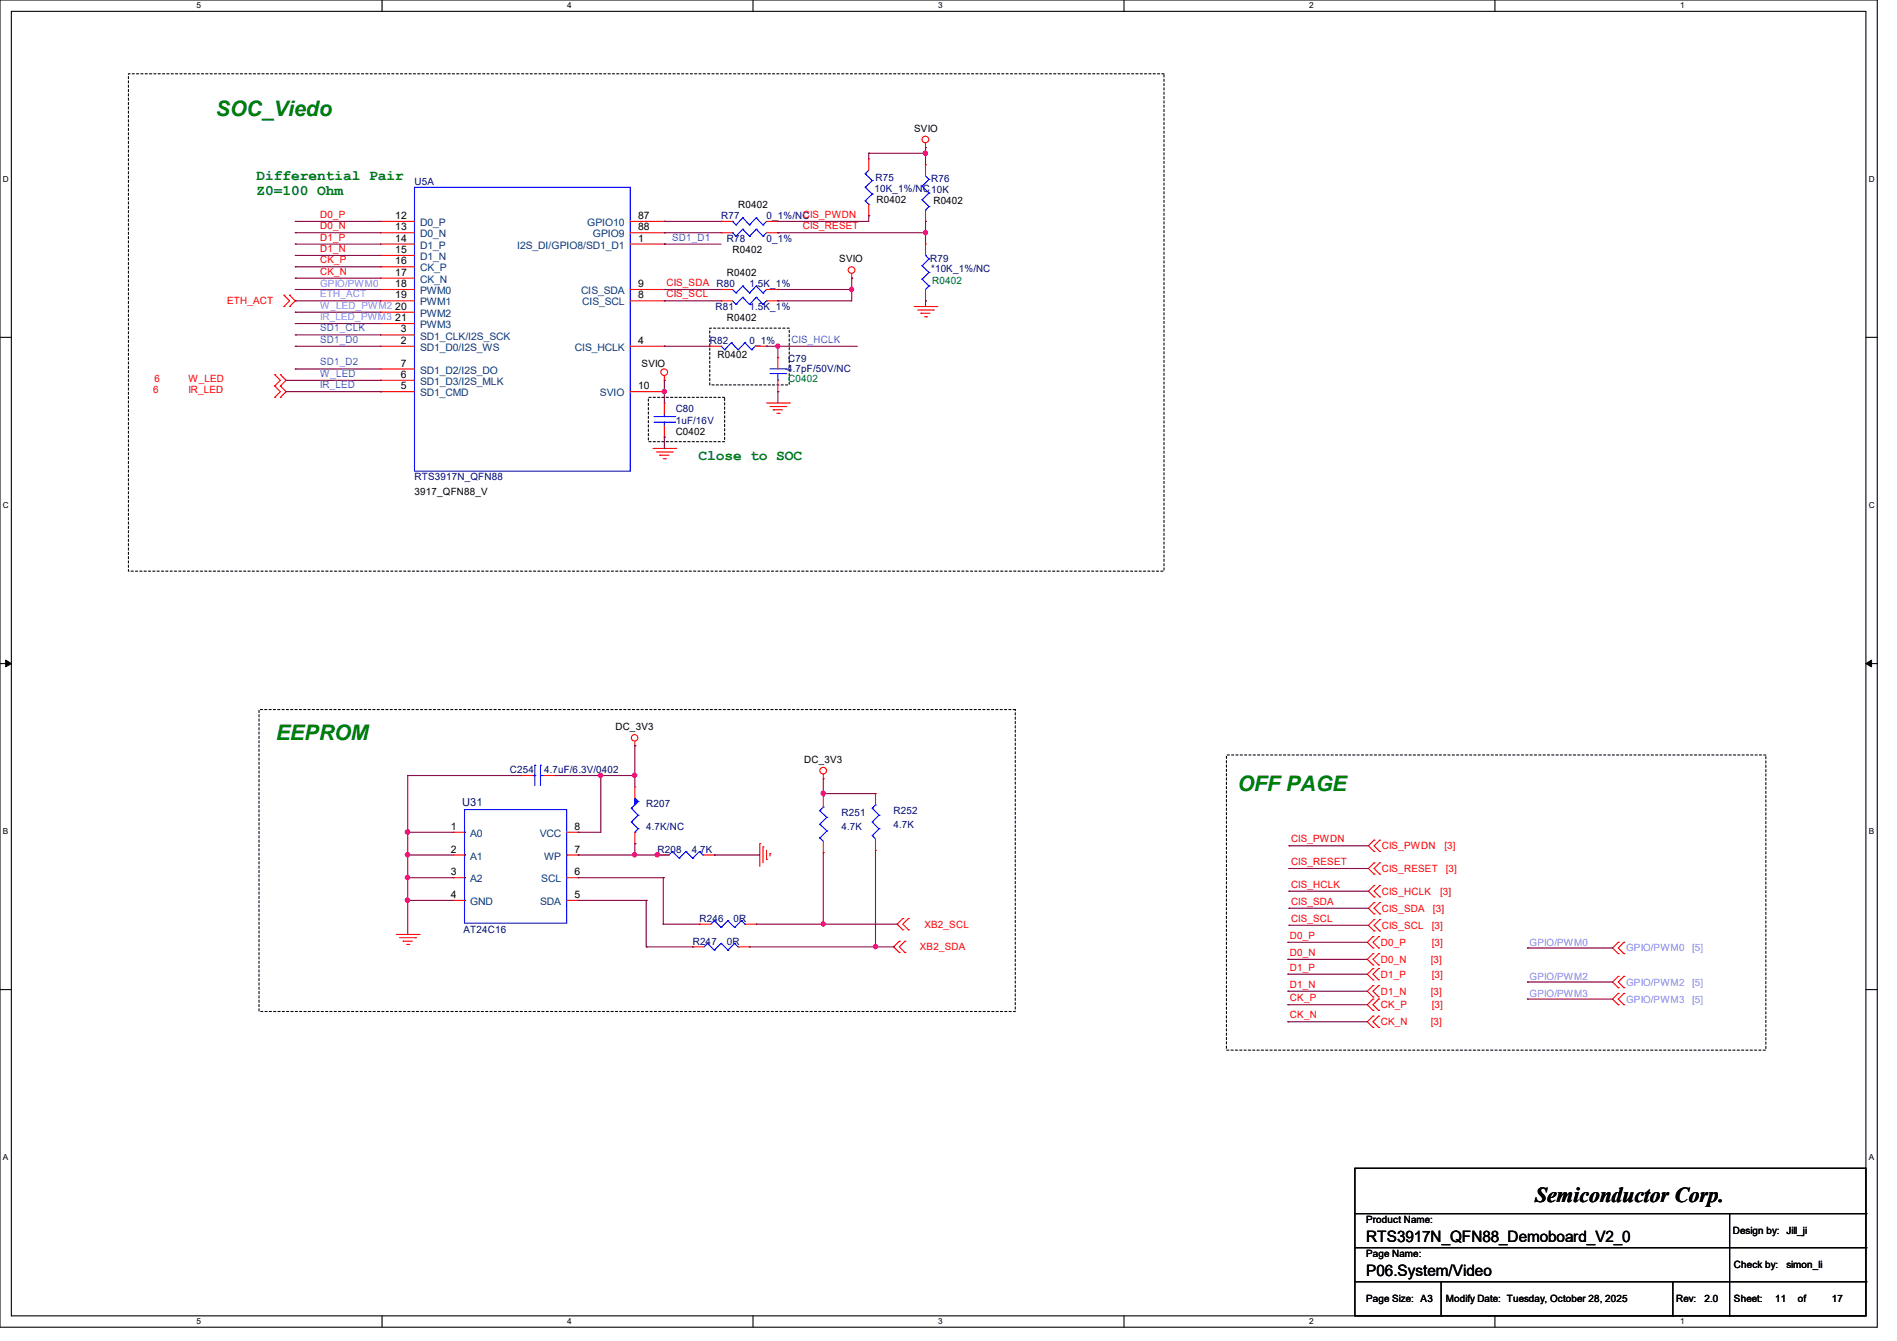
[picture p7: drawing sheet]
<svg xmlns="http://www.w3.org/2000/svg" width="297mm" height="210mm" viewBox="0 0 297 210" stroke-linecap="round" stroke-linejoin="round" font-family="sans-serif">
<path d="M0 0h293.9v207.9h-293.9zM1.8 1.8h290.3v204.3h-290.3z" fill="none" stroke="#000" stroke-width=".17"/>
<g fill="#fff">
<path d="M30.8 .2h.7v1.4h-.7z"/>
<path d="M30.8 206.2h.7v1.4h-.7z"/>
</g>
<path d="M59.8 0v1.8M59.8 206.1v1.8" fill="none" stroke="#000" stroke-width=".17"/>
<g fill="#fff">
<path d="M88.8 .2h.7v1.4h-.7z"/>
<path d="M88.8 206.2h.7v1.4h-.7z"/>
</g>
<path d="M117.9 0v1.8M117.9 206.1v1.8" fill="none" stroke="#000" stroke-width=".17"/>
<g fill="#fff">
<path d="M146.9 .2h.7v1.4h-.7z"/>
<path d="M146.9 206.2h.7v1.4h-.7z"/>
</g>
<path d="M176 0v1.8M176 206.1v1.8" fill="none" stroke="#000" stroke-width=".17"/>
<g fill="#fff">
<path d="M205 .2h.7v1.4h-.7z"/>
<path d="M205 206.2h.7v1.4h-.7z"/>
</g>
<path d="M234.1 0v1.8M234.1 206.1v1.8" fill="none" stroke="#000" stroke-width=".17"/>
<g fill="#fff">
<path d="M263.1 .2h.6v1.4h-.6z"/>
<path d="M263.1 206.2h.6v1.4h-.6z"/>
<path d="M.5 27.3h.9v1.4h-.9z"/>
<path d="M292.6 27.3h.9v1.4h-.9z"/>
<path d="M.5 78.4h.9v1.4h-.9z"/>
<path d="M292.6 78.4h.9v1.4h-.9z"/>
</g>
<path d="M0 52.8h1.8M292.1 52.8h1.8" fill="none" stroke="#000" stroke-width=".17"/>
<g fill="#fff">
<path d="M.5 129.5h.8v1.4h-.8z"/>
<path d="M292.6 129.5h.8v1.4h-.8z"/>
</g>
<path d="M0 103.9h1.8M292.1 103.9h1.8" fill="none" stroke="#000" stroke-width=".17"/>
<path d="M.9 103.4l.9 .5-.9 .5zM292.1 103.9l.9-.5v1z" fill="#000" stroke="#000" stroke-width=".16"/>
<g fill="#fff">
<path d="M.5 180.5h.8v1.4h-.8z"/>
<path d="M292.6 180.5h.8v1.4h-.8z"/>
</g>
<g fill="none" stroke="#000" stroke-width=".17">
<path d="M0 155h1.8M292.1 155h1.8M212.1 183h80v23.1h-80zM212.1 195.4h80M212.1 190.1h80M270.8 190.1v16M292.1 195.4h.1M292.1 190.1h.1M212.1 200.7h80M225.6 206.1h.1M225.6 200.7v5.4M261.9 206.1h.1"/>
<path d="M261.9 200.7v5.4M270.8 206.1h.1M292.1 200.7h.1"/>
</g>
<path d="M20.1 11.6h162.1v77.9h-162.1zM111.1 51.4h12.5v8.9h-12.5zM101.5 62.2h12v7h-12zM40.6 111.1h118.4v47.3h-118.4zM192 118.2h84.5v46.3h-84.5z" fill="none" stroke="#000" stroke-width=".17" stroke-dasharray=".3"/>
<g fill="none" stroke="#f00" stroke-width=".17">
<path d="M59.6 36.4h.1M59.6 38.2h.1M59.6 34.7h.1M59.6 34.7h5.3M59.6 38.2h5.3M59.6 36.4h5.3M98.7 34.7h5.3M98.7 38.2h5.3M98.7 36.4h5.3M104 38.2h.1M104 34.7h.1M104 36.4h.1"/>
<path d="M112.9 34.7h.1M112.9 36.4h.1M112.9 34.7h1.8M112.9 36.4h1.8M120 34.7h1.8M120 36.4h1.8M121.8 34.7h.1M121.8 36.4h.1M136 24.9h.1M136 33.8h.1M136 24.9v1.8M136 32v1.8"/>
<path d="M144.9 23.1h.1M144.9 38.2h.1M144.9 25.8h.1M144.9 34.7h.1M144.9 22.4v.7M144.9 25.8v1.8M144.9 32.9v1.8M144.9 38.2v1.8M43 58.7h.1M43 58.7l.9 .9-.9 .9M43.9 58.7h.1M43.9 58.7l.9 .9-.9 .9"/>
<path d="M44.4 48h.1M44.4 46.2h.1M44.4 46.2l.9 .9-.9 .9M45.3 46.2h.1M45.3 48h.1M45.3 46.2l.9 .9-.9 .9M59.6 59.6h.1M59.6 54.2h.1M59.6 52.5h.1M59.6 57.8h.1M59.6 40h.1M59.6 41.8h.1"/>
<path d="M59.6 43.6h.1M59.6 45.3h.1M59.6 47.1h.1M59.6 48.9h.1M59.6 50.7h.1M59.6 47.1h5.3M59.6 45.3h5.3M59.6 59.6h5.3M59.6 54.2h5.3M59.6 52.5h5.3M59.6 57.8h5.3M59.6 40h5.3"/>
<path d="M59.6 41.8h5.3M59.6 43.6h5.3M59.6 48.9h5.3M59.6 50.7h5.3M98.7 47.1h5.3M98.7 45.3h5.3M98.7 54.2h5.3M104 59.6h.1M104 54.2h.1M104 45.3h.1M104 47.1h.1M104 58.8v.8"/>
<path d="M111.1 54.2h.1M111.1 54.2h1.8M112.9 47.1h.1M112.9 45.3h.1M112.9 47.1h1.8M112.9 45.3h1.8M118.2 54.2h1.8M120 54.2h.1M120 47.1h1.8M120 45.3h1.8M121.8 47.1h.1M121.8 45.3h.1"/>
<path d="M121.8 56h.1M121.8 56v1.8M121.8 59.6v1.7M133.3 43.6h.1M133.3 42.8v.8M143.1 48h3.6M143.7 48.6h2.4M144.2 49.1h.1M144.2 49.1h1.4M144.7 49.6h.4M144.9 47.1h.1M144.9 45.3v1.8"/>
<path d="M145.1 49.6h.1M146.1 48.6h.1M146.7 48h.1M43 60.5h.1M43 62.2h.1M43 60.5l.9 .8-.9 .9M43.9 60.5h.1M43.9 62.2h.1M43.9 60.5l.9 .8-.9 .9M59.6 61.3h.1M59.6 61.3h5.3M98.7 61.3h5.3"/>
<path d="M102.2 70.2h3.6M102.8 70.8h2.4M103.3 71.3h.1M103.3 71.3h1.4M103.8 71.8h.4M104 61.3h.1M104 63.1h.1M104 68.5h.1M104 63.1v1.8M104 66.7v1.8M104.2 71.8h.1M105.2 70.8h.1"/>
<path d="M105.8 70.2h.1M120 63.1h3.6M120.6 63.7h2.4M121.1 64.2h.1M121.1 64.2h1.4M121.6 64.7h.4M121.8 61.3h.1M122 64.7h.1M123 63.7h.1M123.6 63.1h.1M99.4 116.8h.1M99.4 116.1v.7"/>
<path d="M71 130.3h.1M71 133.9h.1M71 137.5h.1M71 133.9h1.7M71 130.3h1.7M71 137.5h1.7M81.6 121.5h.1M81.6 121.5h1.8M85.2 121.5h1.8M87 121.5h.1M88.7 133.9h1.8M88.7 130.3h1.8"/>
<path d="M88.7 137.5h1.8M90.5 137.5h.1M90.5 133.9h.1M90.5 130.3h.1M99.4 123.2h.1M99.4 132.1h.1M99.4 123.2v1.8M99.4 130.3v1.8M103 133.9h.1M103 133.9h1.7M110.1 133.9h1.7M111.8 133.9h.1"/>
<path d="M119 132.1h.1M119 132.1v3.6M119.5 132.6h.1M119.5 132.6v2.5M120 134.6h.1M120 133.2v1.4M120.6 133.7h.1M120.6 133.7v.4M128.9 122h.1M128.9 133.5h.1M128.9 124.6h.1M128.9 121.2v.8"/>
<path d="M128.9 124.6v1.8M128.9 131.7v1.8M137.1 133.2h.1M137.1 124.3h.1M137.1 124.3v1.8M137.1 131.4v1.8M215.1 131.6h.1M215.1 133.3h.1M215.1 135.1h.1M215.1 136.9h.1M215.1 138.7h.1M215.1 131.6l-.9 .9 .9 .8"/>
<path d="M215.1 135.1l-.9 .9 .9 .9M215.1 138.7l-.9 .9 .9 .9M216 133.3h.1M216 131.6h.1M216 136.9h.1M216 135.1h.1M216 138.7h.1M216 131.6l-.9 .9 .9 .8M216 135.1l-.9 .9 .9 .9M216 138.7l-.9 .9 .9 .9M62.1 146.3h3.5M62.6 146.9h2.5"/>
<path d="M63.1 147.4h.1M63.1 147.4h1.5M63.7 147.9h.3M64 147.9h.1M65.1 146.9h.1M65.6 146.3h.1M71 141h.1M71 141h1.7M88.7 141h1.8M90.5 141h.1M108.5 148.3h.1M108.5 148.3h1.7"/>
<path d="M109.5 144.7h.1M109.5 144.7h1.8M115.6 148.3h1.7M116.6 144.7h1.8M117.3 148.3h.1M118.4 144.7h.1M140.8 147.4h.1M140.8 149.2h.1M140.8 147.4l-.9 .9 .9 .9M141.4 143.8h.1M141.4 145.6h.1M141.4 143.8l-.9 .9 .9 .9"/>
<path d="M141.7 149.2h.1M141.7 147.4h.1M141.7 147.4l-.9 .9 .9 .9M142.2 145.6h.1M142.2 143.8h.1M142.2 143.8l-.8 .9 .8 .9M215 146.7h.1M215 148.5h.1M215 149.4h.1M215 151.1h.1M215 151.7h.1M215 153.5h.1"/>
<path d="M215 154.3h.1M215 156.1h.1M215 156.5h.1M215 158.2h.1M215 159.1h.1M215 146.7l-.9 .9 .9 .9M215 149.4l-.9 .8 .9 .9M215 151.7l-.9 .9 .9 .9M215 154.3l-.9 .9 .9 .9M215 156.5l-.9 .9 .9 .8M215 159.1l-.9 .9 .9 .9M215.1 140.5h.1"/>
<path d="M215.1 141.4h.1M215.1 143.1h.1M215.1 144h.1M215.1 145.8h.1M215.1 141.4l-.9 .8 .9 .9M215.1 144l-.9 .9 .9 .9M215.9 148.5h.1M215.9 146.7h.1M215.9 151.1h.1M215.9 149.4h.1M215.9 153.5h.1M215.9 151.7h.1"/>
<path d="M215.9 156.1h.1M215.9 154.3h.1M215.9 158.2h.1M215.9 156.5h.1M215.9 159.1h.1M215.9 146.7l-.9 .9 .9 .9M215.9 149.4l-.9 .8 .9 .9M215.9 151.7l-.9 .9 .9 .9M215.9 154.3l-.9 .9 .9 .9M215.9 156.5l-.9 .9 .9 .8M215.9 159.1l-.9 .9 .9 .9M216 140.5h.1"/>
<path d="M216 143.1h.1M216 141.4h.1M216 145.8h.1M216 144h.1M216 141.4l-.9 .8 .9 .9M216 144l-.9 .9 .9 .9M253.4 147.6h.1M253.4 149.4h.1M253.4 152.9h.1M253.4 154.7h.1M253.4 155.6h.1M253.4 157.4h.1"/>
<path d="M253.4 147.6l-.9 .9 .9 .9M253.4 152.9l-.9 .9 .9 .9M253.4 155.6l-.9 .9 .9 .9M254.3 149.4h.1M254.3 147.6h.1M254.3 154.7h.1M254.3 152.9h.1M254.3 157.4h.1M254.3 155.6h.1M254.3 147.6l-.9 .9 .9 .9M254.3 152.9l-.9 .9 .9 .9M254.3 155.6l-.9 .9 .9 .9"/>
<path d="M215 160.9h.1M215.9 160.9h.1"/>
<circle cx="144.9" cy="21.8" r=".52"/>
<circle cx="104" cy="58.3" r=".52"/>
<circle cx="133.3" cy="42.3" r=".52"/>
<circle cx="99.4" cy="115.5" r=".51"/>
<circle cx="128.9" cy="120.7" r=".52"/>
</g>
<g fill="none" stroke="#00f" stroke-width=".17">
<path d="M64.9 29.3h33.8v44.5h-33.8zM114.7 34.7h.1M114.7 36.4h.1M114.7 34.7l.5 .5M114.7 36.4l.5 .6M115.2 35.2h.1M115.2 37h.1M116.3 34.1h.1M116.3 35.9h.1M116.3 34.1l1 1.1M116.3 34.1l-1.1 1.1M116.3 35.9l1 1.1"/>
<path d="M116.3 35.9l-1.1 1.1M117.3 35.2h.1M117.3 37h.1M118.4 34.1h.1M118.4 35.9h.1M118.4 34.1l1.1 1.1M118.4 34.1l-1.1 1.1M118.4 35.9l1.1 1.1M118.4 35.9l-1.1 1.1M119.5 35.2h.1M119.5 37h.1M120 34.7l-.5 .5"/>
<path d="M120 36.4l-.5 .6M135.5 27.2h.1M135.5 29.3h.1M135.5 31.5h.1M135.5 27.2l1.1 1.1M135.5 29.3l1.1 1.1M135.5 31.5l.5 .5M136 32h.1M136 26.7l-.5 .5M136.6 28.3h.1M136.6 30.4h.1M136.6 28.3l-1.1 1"/>
<path d="M136.6 30.4l-1.1 1.1M144.4 29.2h.1M144.4 31.3h.1M144.4 29.2l1.1 1M144.4 31.3l1.1 1M144.9 32.9h.1M144.9 27.6l.6 .5M145.5 28.1h.1M145.5 30.2h.1M145.5 32.3h.1M145.5 28.1l-1.1 1.1M145.5 30.2l-1.1 1.1"/>
<path d="M145.5 32.3l-.6 .6M112.9 54.2h.1M112.9 54.2l.6 .6M113.5 54.8h.1M114.5 53.7h.1M114.5 53.7l1.1 1.1M114.5 53.7l-1 1.1M114.7 47.1l.5 .6M114.7 45.3l.5 .6M115.2 47.7h.1M115.2 45.9h.1M115.6 54.8h.1"/>
<path d="M116.3 46.6h.1M116.3 44.8h.1M116.3 46.6l-1.1 1.1M116.3 46.6l1 1.1M116.3 44.8l-1.1 1.1M116.3 44.8l1 1.1M116.6 53.7h.1M116.6 53.7l1.1 1.1M116.6 53.7l-1 1.1M117.3 47.7h.1M117.3 45.9h.1M117.7 54.8h.1"/>
<path d="M118.2 54.2l-.5 .6M118.4 46.6h.1M118.4 44.8h.1M118.4 46.6l-1.1 1.1M118.4 46.6l1.1 1.1M118.4 44.8l-1.1 1.1M118.4 44.8l1.1 1.1M119.5 47.7h.1M119.5 45.9h.1M120 47.1h.1M120 45.3h.1M120 47.1l-.5 .6"/>
<path d="M120 45.3l-.5 .6M120.6 57.8h2.4M120.6 58.5h2.4M121.8 59.6h.1M121.8 58.5v1.1M123 57.8h.1M123 58.5h.1M144.4 43.7h.1M144.4 41.6h.1M144.4 43.7l1.1 1.1M144.4 41.6l1.1 1.1M144.9 40h.1"/>
<path d="M144.9 40l.6 .6M145.5 44.8h.1M145.5 42.7h.1M145.5 40.6h.1M145.5 44.8l-.6 .5M145.5 42.7l-1.1 1M145.5 40.6l-1.1 1M102.4 66.1h3.2M102.4 65.2h3.2M104 65.2h.1M104 66.1h.1M104 64.9v.3"/>
<path d="M104 66.1v.6M105.6 66.1h.1M105.6 65.2h.1M83.7 119.8h.1M83.7 119.8v3.2M84.6 119.8h.1M84.6 119.8v3.2M72.7 126.8h16v17.8h-16zM72.7 137.5h.1M72.7 133.9h.1M72.7 130.3h.1M83.4 121.5h.3"/>
<path d="M83.7 121.5h.1M84.6 121.5h.1M84.6 121.5h.6M88.7 133.9h.1M98.8 126.6h.1M98.8 128.7h.1M98.8 126.6l1.1 1.1M98.8 128.7l1.1 1.1M99.4 130.3h.1M99.4 125l.5 .5M99.9 125.5h.1M99.9 127.7h.1"/>
<path d="M99.9 129.8h.1M99.9 125.5l-1.1 1.1M99.9 127.7l-1.1 1M99.9 129.8l-.5 .5M105.2 133.3h.1M105.2 133.3l-.5 .6M105.2 133.3l1.1 1.1M106.3 134.4h.1M107.4 133.3h.1M107.4 133.3l-1.1 1.1M107.4 133.3l1.1 1.1M108.5 134.4h.1"/>
<path d="M109.5 133.3h.1M109.5 133.3l-1 1.1M109.5 133.3l.6 .6M110.1 133.9h.1M128.4 131.2h.1M128.4 129.1h.1M128.4 127h.1M128.4 131.2l.5 .5M128.4 129.1l1.1 1M128.4 127l1.1 1M128.9 126.4h.1M128.9 126.4l-.5 .6"/>
<path d="M129.5 130.1h.1M129.5 128h.1M129.5 130.1l-1.1 1.1M129.5 128l-1.1 1.1M136.6 130.9h.1M136.6 128.7h.1M136.6 126.6h.1M136.6 130.9l.5 .5M136.6 128.7l1 1.1M136.6 126.6l1 1.1M137.1 126.1h.1M137.1 126.1l-.5 .5"/>
<path d="M137.6 129.8h.1M137.6 127.7h.1M137.6 129.8l-1 1.1M137.6 127.7l-1 1M72.7 141h.1M110.8 147.7h.1M110.8 147.7l-.6 .6M110.8 147.7l1 1.1M111.8 148.8h.1M111.8 144.2h.1M111.8 144.2l-.5 .5M111.8 144.2l1.1 1"/>
<path d="M112.9 147.7h.1M112.9 145.2h.1M112.9 147.7l-1.1 1.1M112.9 147.7l1.1 1.1M114 148.8h.1M114 144.2h.1M114 144.2l-1.1 1M114 144.2l1 1M115 147.7h.1M115 145.2h.1M115 147.7l-1 1.1M115 147.7l.6 .6"/>
<path d="M115.6 148.3h.1M116.1 144.2h.1M116.1 144.2l-1.1 1M116.1 144.2l.5 .5M116.6 144.7h.1"/>
</g>
<path d="M99.4 125l.5 .5-.5 .6z" fill-rule="evenodd" fill="#00f" stroke="#00f" stroke-width=".17"/>
<g fill="none" stroke="#800040" stroke-width=".17">
<path d="M46.2 34.7h.1M46.2 36.4h.1M46.2 38.2h.1M46.2 34.7h13.4M46.2 36.4h13.4M46.2 38.2h13.4M104 34.7h.1M104 38.2h.1M104 36.4h.1M104 34.7h8.9M104 36.4h8.9M104 38.2h8.9"/>
<path d="M121.8 34.7h.1M121.8 36.4h.1M121.8 36.4h23.1M136 33.8h.1M136 24h.1M136 24v.9M136 33.8v.9h-14.2M136 24h8.9M144.9 23.1h.1M144.9 34.7h.1M144.9 24h.1M144.9 36.4h.1"/>
<path d="M144.9 23.1v2.7M144.9 34.7v3.5M44.8 59.6h14.8M46.2 40h.1M46.2 41.8h.1M46.2 43.6h.1M46.2 45.3h.1M46.2 47.1h.1M46.2 48.9h.1M46.2 50.7h.1M46.2 52.5h.1M46.2 54.2h.1"/>
<path d="M46.2 57.8h.1M46.2 40h13.4M46.2 41.8h13.4M46.2 43.6h13.4M46.2 45.3h13.4M46.2 47.1h13.4M46.2 48.9h13.4M46.2 50.7h13.4M46.2 52.5h13.4M46.2 54.2h13.4M46.2 57.8h13.4M59.6 59.6h.1"/>
<path d="M104 59.6h.1M104 45.3h.1M104 47.1h.1M104 54.2h.1M104 59.6v3.5M104 45.3h8.9M104 47.1h8.9M104 54.2h7.1M120 54.2h.1M120 54.2h14.2M121.8 45.3h.1M121.8 47.1h.1"/>
<path d="M121.8 54.2h.1M121.8 45.3h11.5M121.8 54.2v1.8M133.3 43.6h.1M133.3 45.3h.1M133.3 43.6v3.5h-11.5M144.9 47.1h.1M144.9 47.1v.9M44.8 61.3h14.8M59.6 61.3h.1M104 68.5h.1M104 61.3h.1"/>
<path d="M104 68.5v1.7M121.8 61.3h.1M121.8 61.3v1.8M99.4 116.8h.1M99.4 116.8v6.4M63.8 137.5h.1M63.8 130.3h.1M63.8 133.9h.1M63.8 121.5h.1M63.8 133.9h7.2M63.8 121.5v24.8M63.8 121.5h17.8"/>
<path d="M63.8 137.5h7.2M63.8 130.3h7.2M87 121.5h.1M87 121.5h12.4M90.5 130.3h.1M90.5 133.9h.1M90.5 133.9h14.2M90.5 137.5h13.3M94.1 121.5h.1M94.1 121.5v8.8h-3.6M99.4 121.5h.1M99.4 132.1h.1"/>
<path d="M99.4 133.9h.1M99.4 132.1v1.8M103 133.9h.1M103.8 137.5h.1M103.8 137.5v7.2M111.8 133.9h.1M111.8 133.9h7.2M128.9 124.3h.1M128.9 124.6h.1M128.9 122v2.6M128.9 133.5v11.2M128.9 124.3h8.2"/>
<path d="M137.1 133.2v15.1M201.8 132.5h.1M201.8 139.6h.1M201.8 136h.1M201.8 132.5h12.4M201.8 139.6h12.4M201.8 136h12.4M63.8 141h.1M63.8 141h7.2M90.5 141h10.7M101.2 141h.1M101.2 148.3h.1"/>
<path d="M101.2 148.3h7.3M101.2 141v7.3M103.8 144.7h.1M103.8 144.7h5.7M117.3 148.3h22.6M118.4 144.7h22.1M128.9 144.7h.1M137.1 148.3h.1M139.9 148.3h.1M140.5 144.7h.1M201.6 150.2h.1M201.6 147.6h.1"/>
<path d="M201.6 155.2h.1M201.6 152.6h.1M201.6 157.4h.1M201.6 150.2h12.5M201.6 147.6h12.5M201.6 155.2h12.5M201.6 152.6h12.5M201.6 157.4h12.5M201.8 144.9h.1M201.8 142.2h.1M201.8 144.9h12.4M201.8 142.2h12.4"/>
<path d="M239.1 148.5h.1M239.1 153.8h.1M239.1 156.5h.1M239.1 148.5h13.4M239.1 153.8h13.4M239.1 156.5h13.4M201.6 160h.1M201.6 160h12.5"/>
</g>
<g fill="#f0f" stroke="#f0f" stroke-width=".17">
<circle cx="144.9" cy="24" r=".33"/>
<circle cx="133.3" cy="45.3" r=".33"/>
<circle cx="121.8" cy="54.2" r=".33"/>
<circle cx="144.9" cy="36.4" r=".33"/>
<circle cx="104" cy="61.3" r=".33"/>
<circle cx="102.9" cy="133.9" r=".34"/>
<circle cx="63.8" cy="133.9" r=".34"/>
<circle cx="63.8" cy="130.3" r=".34"/>
<circle cx="63.8" cy="137.4" r=".34"/>
<circle cx="63.8" cy="141" r=".34"/>
<circle cx="99.4" cy="133.9" r=".34"/>
<circle cx="94" cy="121.4" r=".34"/>
<circle cx="128.9" cy="124.2" r=".33"/>
<circle cx="128.9" cy="144.7" r=".33"/>
<circle cx="137.1" cy="148.3" r=".34"/>
<circle cx="99.4" cy="121.4" r=".34"/>
</g>
<g font-size="3.3" fill="#008000">
<text x="33.8" y="18.2">SOC_Viedo</text>
<text x="43.2" y="116">EEPROM</text>
<text x="193.8" y="124">OFF PAGE</text>
</g>
<text font-size="3.3" x="240.4" y="188.3">Semiconductor Corp.</text>
<g font-size="2.5">
<text x="213.9" y="194.4">RTS3917N_QFN88_Demoboard_V2_0</text>
<text x="213.9" y="199.8">P06.System/Video</text>
</g>
<g font-size="2.3" fill="#008000">
<text x="40.2" y="28.2">Differential Pair</text>
<text x="40.2" y="30.5">Z0=100 Ohm</text>
<text x="109.3" y="72.1">Close to SOC</text>
</g>
<text font-size="1.7" fill="#000080" x="72.3" y="126.2">U31</text>
<g font-size="1.6">
<text x="143.1" y="20.7">SVIO</text>
<text x="61.9" y="34.3">12</text>
<text x="99.9" y="34.3">87</text>
<text x="115.6" y="32.6">R0402</text>
<text x="137.2" y="31.8">R0402</text>
<text x="146.1" y="32">R0402</text>
<text x="61.9" y="36.1">13</text>
<text x="61.9" y="37.8">14</text>
<text x="61.9" y="39.6">15</text>
<text x="61.9" y="41.4">16</text>
<text x="99.9" y="37.8">1</text>
<text x="99.9" y="36.1">88</text>
<text x="114.7" y="39.7">R0402</text>
<text x="131.4" y="41.1">SVIO</text>
<text x="61.9" y="43.2">17</text>
<text x="61.9" y="45">18</text>
<text x="61.9" y="46.7">19</text>
<text x="99.9" y="45">9</text>
<text x="99.9" y="46.7">8</text>
<text x="113.8" y="43.2">R0402</text>
<text x="61.9" y="48.5">20</text>
<text x="61.9" y="50.3">21</text>
<text x="62.8" y="53.8">2</text>
<text x="62.8" y="52.1">3</text>
<text x="99.9" y="53.8">4</text>
<text x="113.8" y="50.3">R0402</text>
<text x="62.8" y="59.2">6</text>
<text x="62.8" y="57.4">7</text>
<text x="100.5" y="57.4">SVIO</text>
<text x="112.4" y="56">R0402</text>
<text x="62.8" y="61">5</text>
<text x="99.9" y="61">10</text>
<text x="105.8" y="68.1">C0402</text>
<text x="64.9" y="77.6">3917_QFN88_V</text>
<text x="96.3" y="114.3">DC_3V3</text>
<text x="125.9" y="119.5">DC_3V3</text>
<text x="70.6" y="130">1</text>
<text x="90" y="130">8</text>
<text x="70.6" y="133.5">2</text>
<text x="70.6" y="137.1">3</text>
<text x="90" y="137.1">6</text>
<text x="90" y="133.5">7</text>
<text x="70.6" y="140.6">4</text>
<text x="90" y="140.6">5</text>
<text x="213.9" y="191.5">Product Name:</text>
<text x="213.9" y="196.8">Page Name:</text>
<text x="271.3" y="193.3">Design by:</text>
<text x="279.7" y="193.3">Jill_ji</text>
<text x="213.9" y="204">Page Size: A3</text>
<text x="226.4" y="204">Modify Date: Tuesday, October 28, 2025</text>
<text x="262.4" y="204">Rev:</text>
<text x="266.9" y="204">2.0</text>
<text x="271.5" y="204">Sheet:</text>
<text x="271.5" y="198.6">Check by:</text>
<text x="277.9" y="204">11</text>
<text x="279.7" y="198.6">simon_li</text>
<text x="281.5" y="204">of</text>
<text x="286.8" y="204">17</text>
</g>
<g font-size="1.6" fill="#000080">
<text x="64.9" y="29">U5A</text>
<text x="137.1" y="28.3">R75</text>
<text x="145.8" y="28.4">R76</text>
<text x="112.9" y="34.3">R77</text>
<text x="120" y="34.3">0_1%/NC</text>
<text x="136.9" y="30.1">10K_1%/NC10K</text>
<text x="113.8" y="37.9">R78</text>
<text x="120" y="37.9">0_1%</text>
<text x="145.6" y="41.1">R79</text>
<text x="112.2" y="45">R80</text>
<text x="117.4" y="45">1.5K_1%</text>
<text x="145.8" y="42.7">*10K_1%/NC</text>
<text x="111.1" y="53.9">R82</text>
<text x="112" y="48.6">R81</text>
<text x="117.4" y="48.6">1.5K_1%</text>
<text x="117.4" y="53.9">0_1%</text>
<text x="123.2" y="58.3">4.7pF/50V/NC</text>
<text x="123.4" y="56.7">C79</text>
<text x="105.8" y="64.6">C80</text>
<text x="105.8" y="66.3">1uF/16V</text>
<text x="64.9" y="75.2">RTS3917N_QFN88</text>
<text x="79.8" y="121.1">C254</text>
<text x="85.2" y="121.1">4.7uF/6.3V/0402</text>
<text x="101.2" y="126.4">R207</text>
<text x="101.2" y="130">4.7K/NC</text>
<text x="131.7" y="127.8">R251</text>
<text x="131.7" y="130">4.7K</text>
<text x="139.9" y="127.5">R252</text>
<text x="139.9" y="129.6">4.7K</text>
<text x="103" y="133.6">R208</text>
<text x="108.3" y="133.6">4.7K</text>
<text x="72.6" y="146.2">AT24C16</text>
<text x="108.5" y="148">R247</text>
<text x="109.5" y="144.4">R246</text>
<text x="113.8" y="148">0R</text>
<text x="114.9" y="144.4">0R</text>
</g>
<g font-size="1.6" fill="#f00">
<text x="50.1" y="34.1">D0_P</text>
<text x="50.1" y="35.9">D0_N</text>
<text x="125.7" y="34.1">CIS_PWDN</text>
<text x="125.7" y="35.9">CIS_RESET</text>
<text x="50.1" y="37.7">D1_P</text>
<text x="50.1" y="39.5">D1_N</text>
<text x="50.1" y="41.2">CK_P</text>
<text x="35.6" y="47.7">ETH_ACT</text>
<text x="50.1" y="43">CK_N</text>
<text x="104.4" y="44.8">CIS_SDA</text>
<text x="104.4" y="46.6">CIS_SCL</text>
<text x="24.2" y="59.8">6</text>
<text x="29.5" y="59.8">W_LED</text>
<text x="24" y="61.6">6</text>
<text x="29.5" y="61.6">IR_LED</text>
<text x="202.1" y="131.9">CIS_PWDN</text>
<text x="202.1" y="135.5">CIS_RESET</text>
<text x="216.4" y="133">CIS_PWDN</text>
<text x="216.4" y="136.6">CIS_RESET</text>
<text x="226.1" y="133">[3]</text>
<text x="226.4" y="136.6">[3]</text>
<text x="202.1" y="139">CIS_HCLK</text>
<text x="202.1" y="141.7">CIS_SDA</text>
<text x="216.4" y="140.1">CIS_HCLK</text>
<text x="216.4" y="142.8">CIS_SDA</text>
<text x="224.4" y="142.8">[3]</text>
<text x="225.5" y="140.1">[3]</text>
<text x="144" y="148.8">XB2_SDA</text>
<text x="144.7" y="145.3">XB2_SCL</text>
<text x="202" y="149.7">D0_N</text>
<text x="202" y="147">D0_P</text>
<text x="202.1" y="144.4">CIS_SCL</text>
<text x="216.2" y="148.1">D0_P</text>
<text x="216.4" y="145.5">CIS_SCL</text>
<text x="224.2" y="148.1">[3]</text>
<text x="224.2" y="145.5">[3]</text>
<text x="202" y="154.7">D1_N</text>
<text x="202" y="152">D1_P</text>
<text x="216.2" y="150.8">D0_N</text>
<text x="216.2" y="153.1">D1_P</text>
<text x="216.2" y="155.8">D1_N</text>
<text x="224" y="150.8">[3]</text>
<text x="224" y="155.8">[3]</text>
<text x="224.2" y="153.1">[3]</text>
<text x="202" y="159.5">CK_N</text>
<text x="202" y="156.8">CK_P</text>
<text x="216.2" y="157.9">CK_P</text>
<text x="216.2" y="160.6">CK_N</text>
<text x="224" y="160.6">[3]</text>
<text x="224.2" y="157.9">[3]</text>
</g>
<g font-size="1.6" fill="#004080">
<text x="65.8" y="35.4">D0_P</text>
<text x="91.9" y="35.4">GPIO10</text>
<text x="65.8" y="37.2">D0_N</text>
<text x="65.8" y="38.9">D1_P</text>
<text x="65.8" y="40.7">D1_N</text>
<text x="81" y="38.9">I2S_DI/GPIO8/SD1_D1</text>
<text x="92.8" y="37.2">GPIO9</text>
<text x="65.8" y="42.5">CK_P</text>
<text x="65.8" y="44.3">CK_N</text>
<text x="65.8" y="46.1">PWM0</text>
<text x="65.8" y="47.8">PWM1</text>
<text x="91" y="46.1">CIS_SDA</text>
<text x="91.1" y="47.8">CIS_SCL</text>
<text x="65.8" y="53.2">SD1_CLK/I2S_SCK</text>
<text x="65.8" y="49.6">PWM2</text>
<text x="65.8" y="51.4">PWM3</text>
<text x="65.8" y="54.9">SD1_D0/I2S_WS</text>
<text x="65.8" y="58.5">SD1_D2/I2S_DO</text>
<text x="90" y="54.9">CIS_HCLK</text>
<text x="65.8" y="60.3">SD1_D3/I2S_MLK</text>
<text x="65.8" y="62.1">SD1_CMD</text>
<text x="93.9" y="62.1">SVIO</text>
<text x="73.6" y="131.1">A0</text>
<text x="84.5" y="131.1">VCC</text>
<text x="73.6" y="134.6">A1</text>
<text x="85.2" y="134.6">WP</text>
<text x="73.6" y="138.2">A2</text>
<text x="73.6" y="141.7">GND</text>
<text x="84.6" y="141.7">SDA</text>
<text x="84.7" y="138.2">SCL</text>
</g>
<g font-size="1.6" fill="#0080ff">
<text x="105.2" y="37.7">SD1_D1</text>
<text x="50.1" y="51.9">SD1_CLK</text>
<text x="50.1" y="53.7">SD1_D0</text>
<text x="123.9" y="53.7">CIS_HCLK</text>
<text x="50.1" y="57.2">SD1_D2</text>
<text x="50.1" y="59">W_LED</text>
<text x="50.1" y="60.8">IR_LED</text>
</g>
<g font-size="1.6" fill="#8080ff">
<text x="50.1" y="45">GPIO/PWM0</text>
<text x="50.1" y="46.6">ETH_ACT</text>
<text x="50.1" y="48.3">W_LED_PWM2</text>
<text x="50.1" y="50.1">IR_LED_PWM3</text>
<text x="239.5" y="148.1">GPIO/PWM0</text>
<text x="254.6" y="149">GPIO/PWM0</text>
<text x="264.9" y="149">[5]</text>
<text x="239.5" y="153.5">GPIO/PWM2</text>
<text x="254.6" y="154.3">GPIO/PWM2</text>
<text x="264.9" y="154.3">[5]</text>
<text x="239.5" y="156.1">GPIO/PWM3</text>
<text x="254.6" y="157">GPIO/PWM3</text>
<text x="264.9" y="157">[5]</text>
</g>
<g font-size="1.6" fill="#008000">
<text x="146" y="44.4">R0402</text>
<text x="123.4" y="59.8">C0402</text>
</g>
<g font-size="1.3">
<text x="30.8" y="1.3">5</text>
<text x="88.8" y="1.3">4</text>
<text x="146.9" y="1.3">3</text>
<text x="205" y="1.3">2</text>
<text x="263.1" y="1.3">1</text>
<text x=".5" y="28.4">D</text>
<text x="292.6" y="28.4">D</text>
<text x=".5" y="79.5">C</text>
<text x="292.6" y="79.5">C</text>
<text x=".5" y="130.6">B</text>
<text x="292.6" y="130.6">B</text>
<text x=".5" y="181.7">A</text>
<text x="292.6" y="181.7">A</text>
<text x="30.8" y="207.4">5</text>
<text x="88.8" y="207.4">4</text>
<text x="146.9" y="207.4">3</text>
<text x="205" y="207.4">2</text>
<text x="263.1" y="207.4">1</text>
</g>
</svg>
